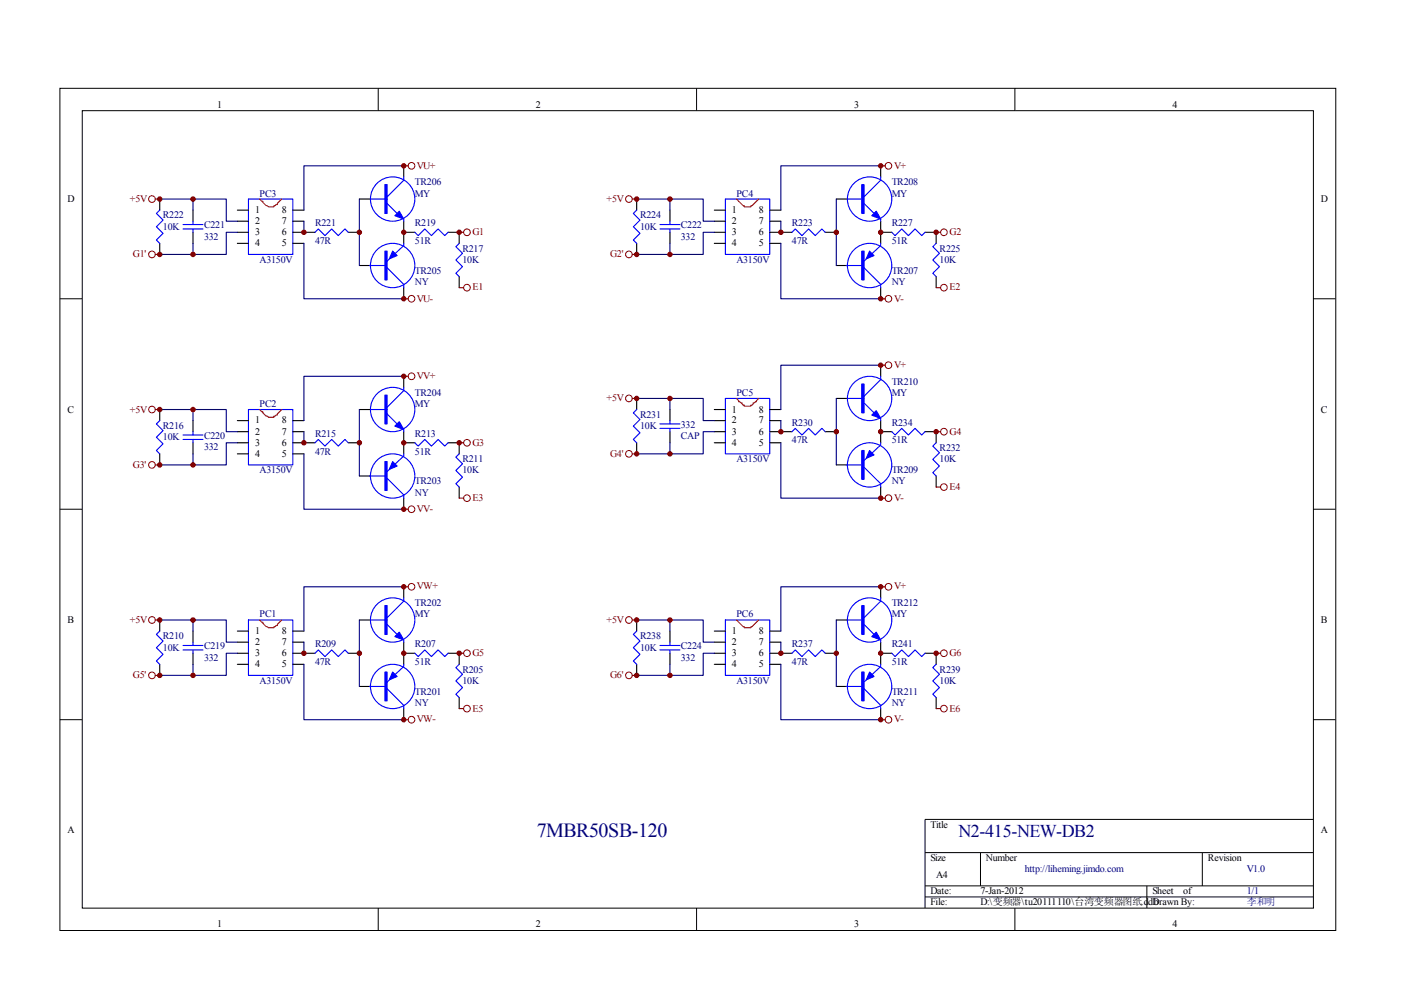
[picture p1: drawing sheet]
<svg xmlns="http://www.w3.org/2000/svg" width="297mm" height="210mm" viewBox="0 0 297 210" stroke-linecap="round" stroke-linejoin="round" font-family="sans-serif">
<g fill="none" stroke="#000" stroke-width=".21">
<path d="M12.7 18.7h270.5v178.6h-270.5zM80.2 18.7v4.7M147.7 18.7v4.7M215.2 18.7v4.7M17.4 23.5h261.1v169h-261.1zM12.7 63.3h4.7M278.4 63.3h4.7M12.7 108h4.7M278.4 108h4.7M12.7 152.6h4.7M278.4 152.6h4.7M278.4 173.7h-82.3v18.8"/>
<path d="M80.2 192.5v4.7M147.7 192.5v4.7M196.1 180.8h82.3M196.1 187.8h82.3M196.1 190.2h82.3M207.9 180.8v7M215.2 192.5v4.7M243.2 187.8v4.7M254.9 180.8v7"/>
</g>
<g fill="none" stroke="#000" stroke-width=".23">
<path d="M85.6 35.2v2.3M186.7 35.2v2.3M33.9 42.2v2.4M33.9 51.6v2.3M40.9 44.6v2.3M40.9 49.3v2.3M50.3 44.6h2.4M50.3 46.9h2.4M50.3 49.3h2.4M50.3 51.6h2.4M62.1 44.6h2.3M62.1 46.9h2.3"/>
<path d="M62.1 49.3h4.7M62.1 51.6h2.3M73.8 49.3h2.4M76.2 42.2h2.3M76.2 56.3h2.3M85.6 49.3h2.4M85.6 46.9v4.7M95 49.3h2.4v2.3M97.4 58.6v2.4M135 42.2v2.4M135 51.6v2.3M142 44.6v2.3"/>
<path d="M142 49.3v2.3M151.4 44.6h2.4M151.4 46.9h2.4M151.4 49.3h2.4M151.4 51.6h2.4M163.2 44.6h2.4M163.2 46.9h2.4M163.2 49.3h4.7M163.2 51.6h2.4M175 49.3h2.3M177.3 42.2h2.4M177.3 56.3h2.4"/>
<path d="M186.7 46.9v4.7M186.7 49.3h2.4M196.1 49.3h2.4v2.3M198.5 58.6v2.4M85.6 61v2.3M85.6 79.8v2.3M186.7 61v2.3M186.7 77.4v2.4M33.9 86.8v2.4M33.9 96.2v2.4M40.9 89.2v2.3M40.9 93.9v2.3"/>
<path d="M50.3 89.2h2.4M50.3 91.5h2.4M50.3 93.9h2.4M50.3 96.2h2.4M62.1 89.2h2.3M62.1 91.5h2.3M62.1 93.9h4.7M62.1 96.2h2.3M73.8 93.9h2.4M76.2 86.8h2.3M85.6 93.9h2.4M85.6 91.5v4.7"/>
<path d="M95 93.9h2.4v2.3M135 84.5v2.3M135 93.9v2.3M142 86.8v2.4M142 91.5v2.4M151.4 86.8h2.4M151.4 89.2h2.4M151.4 91.5h2.4M151.4 93.9h2.4M163.2 86.8h2.4M163.2 89.2h2.4M163.2 91.5h4.7"/>
<path d="M163.2 93.9h2.4M175 91.5h2.3M177.3 84.5h2.4M177.3 98.6h2.4M186.7 91.5h2.4M186.7 89.2v4.7M196.1 91.5h2.4v2.4M76.2 100.9h2.3M85.6 105.6v2.4M97.4 103.3v2.3M186.7 103.3v2.3M198.5 100.9v2.4"/>
<path d="M33.9 131.5v2.3M40.9 133.8v2.4M40.9 138.5v2.4M50.3 133.8h2.4M50.3 136.2h2.4M50.3 138.5h2.4M62.1 133.8h2.3M62.1 136.2h2.3M62.1 138.5h4.7M73.8 138.5h2.4M76.2 131.5h2.3M85.6 138.5h2.4"/>
<path d="M85.6 124.4v2.4M85.6 136.2v4.7M95 138.5h2.4v2.4M135 131.5v2.3M142 133.8v2.4M142 138.5v2.4M151.4 133.8h2.4M151.4 136.2h2.4M151.4 138.5h2.4M163.2 133.8h2.4M163.2 136.2h2.4M163.2 138.5h4.7"/>
<path d="M175 138.5h2.3M177.3 131.5h2.4M186.7 124.4v2.4M186.7 136.2v4.7M186.7 138.5h2.4M196.1 138.5h2.4v2.4M33.9 140.9v2.3M50.3 140.9h2.4M62.1 140.9h2.3M76.2 145.5h2.3M85.6 150.2v2.4M97.4 147.9v2.3"/>
<path d="M135 140.9v2.3M151.4 140.9h2.4M163.2 140.9h2.4M177.3 145.5h2.4M186.7 150.2v2.4M198.5 147.9v2.3"/>
</g>
<g fill="none" stroke="#00f" stroke-width=".23">
<path d="M85.6 37.5v.7l-3.5 3.5M186.7 37.5v.7l-3.5 3.5M33.9 44.6l-.7 .7 1.4 1.4-1.4 1.4 1.4 1.4-1.4 1.4 .7 .7M38.8 47.6h4.2M38.8 48.5h4.2M40.9 46.9v.7M40.9 48.5v.8M52.7 42.2h9.4v11.7h-9.4zM66.8 49.3l.7-.8 1.4 1.5 1.4-1.5 1.4 1.5 1.4-1.5 .7 .8M78.3 56.3h3.3M78.5 42.2h3.6M82.1 56.8l3.5 3.5v.7"/>
<path d="M82.1 43.1l2.1 2.2M85.6 51.6v.5l-3.5 3.3M85.6 46.4v.5M88 49.3l.7 .7 1.4-1.5 1.4 1.5 1.4-1.5 1.4 1.5 .7-.7M97.4 51.6l-.7 .7 1.4 1.4-1.4 1.4 1.4 1.4-1.4 1.4 .7 .7M135 44.6l-.7 .7 1.4 1.4-1.4 1.4 1.4 1.4-1.4 1.4 .7 .7M139.9 47.6h4.3M139.9 48.5h4.3M142 46.9v.7M142 48.5v.8M153.8 42.2h9.4v11.7h-9.4zM167.9 49.3l.7-.8 1.4 1.5 1.4-1.5 1.4 1.5 1.5-1.5 .7 .8"/>
<path d="M179.4 56.3h3.3M179.7 42.2h3.5M183.2 56.8l3.5 3.5v.7M183.2 43.1l2.1 2.2M186.7 51.6v.5l-3.5 3.3M186.7 46.4v.5M189.1 49.3l.7 .7 1.4-1.5 1.4 1.5 1.4-1.5 1.4 1.5 .7-.7M198.5 51.6l-.7 .7 1.4 1.4-1.4 1.4 1.4 1.4-1.4 1.4 .7 .7M186.7 79.8v.7l-3.5 3.5M33.9 89.2l-.7 .7 1.4 1.4-1.4 1.4 1.4 1.4-1.4 1.4 .7 .7M38.8 92.2h4.2M38.8 93.2h4.2"/>
<path d="M40.9 91.5v.7M40.9 93.2v.7M52.7 86.8h9.4v11.8h-9.4zM66.8 93.9l.7-.7 1.4 1.4 1.4-1.4 1.4 1.4 1.4-1.4 .7 .7M78.5 86.8h3.6M82.1 87.8l2.1 2.1M85.6 82.1v.7l-3.5 3.6M85.6 96.2v.5l-3.5 3.3M85.6 91.1v.4M88 93.9l.7 .7 1.4-1.4 1.4 1.4 1.4-1.4 1.4 1.4 .7-.7M97.4 96.2l-.7 .7 1.4 1.4-1.4 1.4 1.4 1.5-1.4 1.4 .7 .7M135 86.8l-.7 .7 1.4 1.4-1.4 1.5 1.4 1.4-1.4 1.4 .7 .7"/>
<path d="M139.9 89.9h4.3M139.9 90.8h4.3M142 89.2v.7M142 90.8v.7M153.8 84.5h9.4v11.7h-9.4zM167.9 91.5l.7-.7 1.4 1.4 1.4-1.4 1.4 1.4 1.5-1.4 .7 .7M179.4 98.6h3.3M179.7 84.5h3.5M183.2 99l3.5 3.6v.7M183.2 85.4l2.1 2.1M186.7 93.9v.4l-3.5 3.3M186.7 88.7v.5"/>
<path d="M189.1 91.5l.7 .7 1.4-1.4 1.4 1.4 1.4-1.4 1.4 1.4 .7-.7M198.5 93.9l-.7 .7 1.4 1.4-1.4 1.4 1.4 1.4-1.4 1.4 .7 .7M78.3 100.9h3.3M82.1 101.4l3.5 3.5v.7M33.9 133.8l-.7 .7 1.4 1.4-1.4 1.4 1.4 1.4-1.4 1.4 .7 .8M38.8 136.9h4.2M38.8 137.8h4.2M40.9 136.2v.7M40.9 137.8v.7M52.7 131.5h9.4v11.7h-9.4zM66.8 138.5l.7-.7 1.4 1.4 1.4-1.4 1.4 1.4 1.4-1.4 .7 .7M78.5 131.5h3.6"/>
<path d="M82.1 132.4l2.1 2.1M85.6 126.8v.7l-3.5 3.5M85.6 135.7v.5M88 138.5l.7 .7 1.4-1.4 1.4 1.4 1.4-1.4 1.4 1.4 .7-.7M135 133.8l-.7 .7 1.4 1.4-1.4 1.4 1.4 1.4-1.4 1.4 .7 .8M139.9 136.9h4.3M139.9 137.8h4.3M142 136.2v.7M142 137.8v.7M153.8 131.5h9.4v11.7h-9.4zM167.9 138.5l.7-.7 1.4 1.4 1.4-1.4 1.4 1.4 1.5-1.4 .7 .7M179.7 131.5h3.5"/>
<path d="M183.2 132.4l2.1 2.1M186.7 126.8v.7l-3.5 3.5M186.7 135.7v.5M189.1 138.5l.7 .7 1.4-1.4 1.4 1.4 1.4-1.4 1.4 1.4 .7-.7M78.3 145.5h3.3M82.1 146l3.5 3.5v.7M85.6 140.9v.4l-3.5 3.3M97.4 140.9l-.7 .7 1.4 1.4-1.4 1.4 1.4 1.4-1.4 1.4 .7 .7M179.4 145.5h3.3M183.2 146l3.5 3.5v.7M186.7 140.9v.4l-3.5 3.3M198.5 140.9l-.7 .7 1.4 1.4-1.4 1.4 1.4 1.4-1.4 1.4 .7 .7"/>
<circle cx="83.3" cy="56.3" r="4.7"/>
<circle cx="83.3" cy="42.2" r="4.7"/>
<circle cx="184.4" cy="56.3" r="4.7"/>
<circle cx="184.4" cy="42.2" r="4.7"/>
<circle cx="83.3" cy="86.8" r="4.7"/>
<circle cx="184.4" cy="98.6" r="4.7"/>
<circle cx="184.4" cy="84.5" r="4.7"/>
<circle cx="83.3" cy="100.9" r="4.7"/>
<circle cx="83.3" cy="131.5" r="4.7"/>
<circle cx="184.4" cy="131.5" r="4.7"/>
<circle cx="83.3" cy="145.5" r="4.7"/>
<circle cx="184.4" cy="145.5" r="4.7"/>
</g>
<path d="M55 42.2l.5 .5h.2v.2l.5 .5a2.17 2.17 0 0 0 1.9 .5v-.3l.7-.2v-.3l.9-.9M156.2 42.2l1.4 1.4h.2v.3h1.4v-.3h.2l1.5-1.4M55 86.8l.5 .5h.2v.2l.5 .5a2.17 2.17 0 0 0 1.9 .5v-.3l.7-.2v-.2l.9-1M156.2 84.5l.4 .5v.2l.7 .2 .3 .5h.2v.2h1.4v-.2h.2l.3-.5 .7-.2v-.2l.5-.5M55 131.5l.5 .4h.2v.3l.5 .4a2.17 2.17 0 0 0 1.9 .5v-.2l.7-.3v-.2l.9-.9M156.2 131.5l1.4 1.4h.2v.2h1.4v-.2h.2l1.5-1.4" fill="none" stroke="#f00" stroke-width=".23"/>
<g fill="#00f" stroke="#00f" stroke-width=".23">
<path d="M184.8 88l1-.9 .9 1.6z"/>
<path d="M184.4 95.5l.9 1-1.6 .7z"/>
<path d="M185.8 134l.9 1.7-1.9-.7z"/>
<path d="M184.4 142.5l.9 .9-1.6 .7z"/>
<path d="M84.7 44.8l.9 1.6-1.9-.7z"/>
<path d="M83.2 53.2l1 1-1.7 .7z"/>
<path d="M83.7 90.4l1-1 .9 1.7z"/>
<path d="M83.2 97.9l1 .9-1.7 .7z"/>
<path d="M83.7 135l1-1 .9 1.7z"/>
<path d="M83.2 142.5l1 .9-1.7 .7z"/>
<path d="M185.8 44.8l.9 1.6-1.9-.7z"/>
<path d="M184.4 53.2l.9 1-1.6 .7z"/>
<path d="M182.7 81.4h.5v6.1h-.5z" fill-rule="evenodd"/>
<path d="M182.7 95.5h.5v6.1h-.5z" fill-rule="evenodd"/>
<path d="M182.7 128.4h.5v6.1h-.5z" fill-rule="evenodd"/>
<path d="M182.7 142.5h.5v6.1h-.5z" fill-rule="evenodd"/>
<path d="M81.6 39.2h.5v6.1h-.5z" fill-rule="evenodd"/>
<path d="M81.6 53.2h.5v6.1h-.5z" fill-rule="evenodd"/>
<path d="M81.6 83.8h.5v6.1h-.5z" fill-rule="evenodd"/>
<path d="M81.6 97.9h.5v6.1h-.5z" fill-rule="evenodd"/>
<path d="M81.6 128.4h.5v6.1h-.5z" fill-rule="evenodd"/>
<path d="M81.6 142.5h.5v6.1h-.5z" fill-rule="evenodd"/>
<path d="M182.7 39.2h.5v6.1h-.5z" fill-rule="evenodd"/>
<path d="M182.7 53.2h.5v6.1h-.5z" fill-rule="evenodd"/>
</g>
<g fill="none" stroke="#800000" stroke-width=".21">
<circle cx="87.2" cy="35.2" r=".71"/>
<circle cx="188.4" cy="35.2" r=".71"/>
<circle cx="32.2" cy="53.9" r=".71"/>
<circle cx="32.2" cy="42.2" r=".71"/>
<circle cx="99" cy="49.2" r=".71"/>
<circle cx="133.3" cy="53.9" r=".7"/>
<circle cx="133.3" cy="42.2" r=".7"/>
<circle cx="200.1" cy="49.2" r=".71"/>
<circle cx="87.2" cy="79.8" r=".71"/>
<circle cx="87.2" cy="63.3" r=".71"/>
<circle cx="99" cy="61" r=".71"/>
<circle cx="188.4" cy="63.3" r=".7"/>
<circle cx="188.4" cy="77.4" r=".7"/>
<circle cx="200.1" cy="61" r=".7"/>
<circle cx="32.2" cy="98.6" r=".71"/>
<circle cx="32.2" cy="86.8" r=".71"/>
<circle cx="99" cy="93.9" r=".71"/>
<circle cx="133.3" cy="96.2" r=".71"/>
<circle cx="133.3" cy="84.5" r=".7"/>
<circle cx="200.1" cy="91.5" r=".7"/>
<circle cx="87.2" cy="108" r=".71"/>
<circle cx="99" cy="105.6" r=".71"/>
<circle cx="188.4" cy="105.6" r=".7"/>
<circle cx="200.1" cy="103.3" r=".7"/>
<circle cx="32.2" cy="131.5" r=".71"/>
<circle cx="87.2" cy="124.4" r=".71"/>
<circle cx="99" cy="138.5" r=".71"/>
<circle cx="133.3" cy="131.5" r=".7"/>
<circle cx="188.4" cy="124.4" r=".7"/>
<circle cx="200.1" cy="138.5" r=".7"/>
<circle cx="32.2" cy="143.2" r=".71"/>
<circle cx="87.2" cy="152.6" r=".71"/>
<circle cx="99" cy="150.2" r=".71"/>
<circle cx="133.3" cy="143.2" r=".71"/>
<circle cx="188.4" cy="152.6" r=".7"/>
<circle cx="200.1" cy="150.2" r=".7"/>
</g>
<g fill="none" stroke="#800000" stroke-width=".23">
<path d="M85.6 35.2h.9M186.7 35.2h1M32.9 42.2h1M32.9 53.9h1M97.4 49.3h.9M134 42.2h1M134 53.9h1M198.5 49.3h.9M85.6 63.3h.9M85.6 79.8h.9M97.4 61h.9M186.7 77.4h1"/>
<path d="M186.7 63.3h1M198.5 61h.9M32.9 86.8h1M32.9 98.6h1M97.4 93.9h.9M134 84.5h1M134 96.2h1M198.5 91.5h.9M85.6 108h.9M97.4 105.6h.9M186.7 105.6h1M198.5 103.3h.9"/>
<path d="M32.9 131.5h1M85.6 124.4h.9M97.4 138.5h.9M134 131.5h1M186.7 124.4h1M198.5 138.5h.9M32.9 143.2h1M85.6 152.6h.9M97.4 150.2h.9M134 143.2h1M186.7 152.6h1M198.5 150.2h.9"/>
</g>
<g fill="none" stroke="#000080" stroke-width=".23">
<path d="M85.6 35.2h-21.2v9.4M186.7 35.2h-21.1v9.4M33.9 42.2h14.1v4.7h2.3M40.9 42.2v2.4M40.9 51.6v2.3M50.3 49.3h-2.3v4.6h-14.1M64.4 51.6v11.7h21.2M64.4 46.9v2.4M76.2 42.2v14.1M135 42.2h14.1v4.7h2.3M142 42.2v2.4M142 51.6v2.3"/>
<path d="M151.4 49.3h-2.3v4.6h-14.1M165.6 51.6v11.7h21.1M165.6 46.9v2.4M177.3 42.2v14.1M85.6 79.8h-21.2v9.4M186.7 77.4h-21.1v9.4M33.9 86.8h14.1v4.7h2.3M40.9 86.8v2.4M40.9 96.2v2.4M50.3 93.9h-2.3v4.7h-14.1M64.4 96.2v11.8h21.2M64.4 91.5v2.4"/>
<path d="M76.2 86.8v14.1M135 84.5h14.1v4.7h2.3M142 84.5v2.3M142 93.9v2.3M151.4 91.5h-2.3v4.7h-14.1M165.6 93.9v11.7h21.1M165.6 89.2v2.3M177.3 84.5v14.1M33.9 131.5h14.1v4.7h2.3M40.9 131.5v2.3M50.3 138.5h-2.3v4.7h-14.1M64.4 136.2v2.3"/>
<path d="M76.2 131.5v14M85.6 124.4h-21.2v9.4M135 131.5h14.1v4.7h2.3M142 131.5v2.3M151.4 138.5h-2.3v4.7h-14.1M165.6 136.2v2.3M177.3 131.5v14M186.7 124.4h-21.1v9.4M40.9 140.9v2.3M64.4 140.9v11.7h21.2M142 140.9v2.3M165.6 140.9v11.7h21.1"/>
</g>
<g fill="#800000" stroke="#800000" stroke-width=".21">
<circle cx="64.4" cy="49.3" r=".47"/>
<circle cx="76.2" cy="49.3" r=".47"/>
<circle cx="97.4" cy="49.2" r=".47"/>
<circle cx="85.6" cy="49.2" r=".47"/>
<circle cx="85.6" cy="35.2" r=".47"/>
<circle cx="85.6" cy="63.3" r=".47"/>
<circle cx="33.9" cy="53.9" r=".47"/>
<circle cx="33.9" cy="42.2" r=".47"/>
<circle cx="40.9" cy="53.9" r=".47"/>
<circle cx="40.9" cy="42.2" r=".47"/>
<circle cx="165.6" cy="49.3" r=".47"/>
<circle cx="177.3" cy="49.3" r=".47"/>
<circle cx="198.5" cy="49.3" r=".47"/>
<circle cx="186.7" cy="49.3" r=".47"/>
<circle cx="186.7" cy="35.2" r=".47"/>
<circle cx="186.7" cy="63.3" r=".47"/>
<circle cx="135" cy="53.9" r=".47"/>
<circle cx="135" cy="42.2" r=".47"/>
<circle cx="142" cy="53.9" r=".47"/>
<circle cx="142" cy="42.2" r=".47"/>
<circle cx="165.6" cy="91.5" r=".47"/>
<circle cx="177.3" cy="91.5" r=".47"/>
<circle cx="198.5" cy="91.5" r=".47"/>
<circle cx="186.7" cy="91.5" r=".47"/>
<circle cx="186.7" cy="77.4" r=".47"/>
<circle cx="186.7" cy="105.6" r=".47"/>
<circle cx="135" cy="96.2" r=".47"/>
<circle cx="135" cy="84.5" r=".47"/>
<circle cx="142" cy="96.2" r=".47"/>
<circle cx="142" cy="84.5" r=".47"/>
<circle cx="165.6" cy="138.5" r=".47"/>
<circle cx="177.3" cy="138.5" r=".47"/>
<circle cx="198.5" cy="138.5" r=".47"/>
<circle cx="186.7" cy="138.5" r=".47"/>
<circle cx="186.7" cy="124.4" r=".47"/>
<circle cx="186.7" cy="152.6" r=".47"/>
<circle cx="135" cy="143.2" r=".47"/>
<circle cx="135" cy="131.5" r=".47"/>
<circle cx="142" cy="143.2" r=".47"/>
<circle cx="142" cy="131.5" r=".47"/>
<circle cx="64.4" cy="93.9" r=".47"/>
<circle cx="76.2" cy="93.9" r=".47"/>
<circle cx="97.4" cy="93.9" r=".47"/>
<circle cx="85.6" cy="79.8" r=".47"/>
<circle cx="85.6" cy="93.9" r=".47"/>
<circle cx="85.6" cy="108" r=".47"/>
<circle cx="33.9" cy="98.6" r=".47"/>
<circle cx="33.9" cy="86.8" r=".47"/>
<circle cx="40.9" cy="98.6" r=".47"/>
<circle cx="40.9" cy="86.8" r=".47"/>
<circle cx="64.4" cy="138.5" r=".47"/>
<circle cx="76.2" cy="138.5" r=".47"/>
<circle cx="97.4" cy="138.5" r=".47"/>
<circle cx="85.6" cy="138.5" r=".47"/>
<circle cx="85.6" cy="152.6" r=".47"/>
<circle cx="33.9" cy="143.2" r=".47"/>
<circle cx="33.9" cy="131.5" r=".47"/>
<circle cx="40.9" cy="143.2" r=".47"/>
<circle cx="40.9" cy="131.5" r=".47"/>
<circle cx="85.6" cy="124.4" r=".47"/>
</g>
<text font-size="4.2" fill="#000080" x="113.8" y="177.4">7MBR50SB-120</text>
<text font-size="3.8" fill="#000080" x="203.2" y="177.5">N2-415-NEW-DB2</text>
<g font-size="2.1">
<text x="46.1" y="22.9">1</text>
<text x="113.6" y="22.9">2</text>
<text x="181.1" y="22.9">3</text>
<text x="248.6" y="22.9">4</text>
<text x="14.3" y="42.8">D</text>
<text x="54.1" y="45.1">1</text>
<text x="54.1" y="47.5">2</text>
<text x="59.8" y="47.5">7</text>
<text x="59.8" y="45.1">8</text>
<text x="155.2" y="45.1">1</text>
<text x="155.2" y="47.5">2</text>
<text x="160.9" y="47.5">7</text>
<text x="160.9" y="45.1">8</text>
<text x="280.1" y="42.8">D</text>
<text x="54.1" y="49.9">3</text>
<text x="54.1" y="52.2">4</text>
<text x="59.8" y="52.2">5</text>
<text x="59.8" y="49.9">6</text>
<text x="155.2" y="49.9">3</text>
<text x="155.2" y="52.2">4</text>
<text x="160.9" y="52.2">5</text>
<text x="160.9" y="49.9">6</text>
<text x="14.3" y="87.5">C</text>
<text x="54.1" y="89.8">1</text>
<text x="59.8" y="89.8">8</text>
<text x="155.2" y="87.5">1</text>
<text x="155.2" y="89.8">2</text>
<text x="160.9" y="89.8">7</text>
<text x="160.9" y="87.5">8</text>
<text x="280.1" y="87.5">C</text>
<text x="54.1" y="92.1">2</text>
<text x="54.1" y="94.5">3</text>
<text x="59.8" y="94.5">6</text>
<text x="59.8" y="92.1">7</text>
<text x="155.2" y="92.1">3</text>
<text x="155.2" y="94.5">4</text>
<text x="160.9" y="94.5">5</text>
<text x="160.9" y="92.1">6</text>
<text x="54.1" y="96.9">4</text>
<text x="59.8" y="96.9">5</text>
<text x="14.3" y="132.1">B</text>
<text x="54.1" y="134.4">1</text>
<text x="54.1" y="136.8">2</text>
<text x="59.8" y="136.8">7</text>
<text x="59.8" y="134.4">8</text>
<text x="155.2" y="134.4">1</text>
<text x="155.2" y="136.8">2</text>
<text x="160.9" y="136.8">7</text>
<text x="160.9" y="134.4">8</text>
<text x="280.1" y="132.1">B</text>
<text x="54.1" y="139.1">3</text>
<text x="54.1" y="141.5">4</text>
<text x="59.8" y="141.5">5</text>
<text x="59.8" y="139.1">6</text>
<text x="155.2" y="139.1">3</text>
<text x="155.2" y="141.5">4</text>
<text x="160.9" y="141.5">5</text>
<text x="160.9" y="139.1">6</text>
<text x="14.3" y="176.7">A</text>
<text x="197.3" y="175.5">Title</text>
<text x="280.1" y="176.7">A</text>
<text x="197.3" y="182.6">Size</text>
<text x="209" y="182.6">Number</text>
<text x="256.1" y="182.6">Revision</text>
<text x="197.3" y="189.6">Date:</text>
<text x="197.3" y="192">File:</text>
<text x="198.5" y="186.1">A4</text>
<text x="207.9" y="189.6">7-Jan-2012</text>
<text x="207.9" y="192">D:\变频器\tu20111110\台湾变频器图纸.ddb</text>
<text x="244.3" y="189.6">Sheet</text>
<text x="244.3" y="192">Drawn By:</text>
<text x="250.9" y="189.6">of</text>
<text x="46.1" y="196.6">1</text>
<text x="113.6" y="196.6">2</text>
<text x="181.1" y="196.6">3</text>
<text x="248.6" y="196.6">4</text>
</g>
<g font-size="2.1" fill="#800000">
<text x="88.4" y="35.7">VU+</text>
<text x="189.6" y="35.7">V+</text>
<text x="27.5" y="42.8">+5V</text>
<text x="128.6" y="42.8">+5V</text>
<text x="100.2" y="49.9">G1</text>
<text x="201.3" y="49.9">G2</text>
<text x="28.2" y="54.5">G1'</text>
<text x="129.4" y="54.5">G2'</text>
<text x="88.4" y="63.9">VU-</text>
<text x="100.2" y="61.6">E1</text>
<text x="189.6" y="63.9">V-</text>
<text x="201.3" y="61.6">E2</text>
<text x="88.4" y="80.4">VV+</text>
<text x="189.6" y="78.1">V+</text>
<text x="27.5" y="87.5">+5V</text>
<text x="128.6" y="85.1">+5V</text>
<text x="100.2" y="94.5">G3</text>
<text x="201.3" y="92.1">G4</text>
<text x="28.2" y="99.2">G3'</text>
<text x="129.4" y="96.9">G4'</text>
<text x="100.2" y="106.2">E3</text>
<text x="189.6" y="106.2">V-</text>
<text x="201.3" y="103.9">E4</text>
<text x="88.4" y="108.6">VV-</text>
<text x="88.4" y="125">VW+</text>
<text x="189.6" y="125">V+</text>
<text x="27.5" y="132.1">+5V</text>
<text x="128.6" y="132.1">+5V</text>
<text x="28.2" y="143.8">G5'</text>
<text x="100.2" y="139.1">G5</text>
<text x="129.4" y="143.8">G6'</text>
<text x="201.3" y="139.1">G6</text>
<text x="88.4" y="153.2">VW-</text>
<text x="100.2" y="150.9">E5</text>
<text x="189.6" y="153.2">V-</text>
<text x="201.3" y="150.9">E6</text>
</g>
<g font-size="2.1" fill="#000080">
<text x="55" y="41.7">PC3</text>
<text x="88" y="39.3">TR206</text>
<text x="88" y="41.7">MY</text>
<text x="156.1" y="41.7">PC4</text>
<text x="189.1" y="39.3">TR208</text>
<text x="189.1" y="41.7">MY</text>
<text x="34.5" y="46.3">R222</text>
<text x="135.7" y="46.3">R224</text>
<text x="34.5" y="48.7">10K</text>
<text x="43.3" y="48.4">C221</text>
<text x="43.3" y="50.8">332</text>
<text x="66.8" y="48">R221</text>
<text x="66.8" y="51.7">47R</text>
<text x="88" y="48">R219</text>
<text x="88" y="51.7">51R</text>
<text x="98" y="53.4">R217</text>
<text x="135.7" y="48.7">10K</text>
<text x="144.4" y="48.4">C222</text>
<text x="144.4" y="50.8">332</text>
<text x="167.9" y="48">R223</text>
<text x="167.9" y="51.7">47R</text>
<text x="189.1" y="48">R227</text>
<text x="189.1" y="51.7">51R</text>
<text x="199.2" y="53.4">R225</text>
<text x="55" y="55.7">A3150V</text>
<text x="88" y="58.1">TR205</text>
<text x="98" y="55.7">10K</text>
<text x="156.1" y="55.7">A3150V</text>
<text x="189.1" y="58.1">TR207</text>
<text x="199.2" y="55.7">10K</text>
<text x="88" y="60.5">NY</text>
<text x="189.1" y="60.5">NY</text>
<text x="88" y="83.9">TR204</text>
<text x="156.1" y="83.9">PC5</text>
<text x="189.1" y="81.5">TR210</text>
<text x="189.1" y="83.9">MY</text>
<text x="55" y="86.3">PC2</text>
<text x="88" y="86.3">MY</text>
<text x="135.7" y="88.6">R231</text>
<text x="34.5" y="90.9">R216</text>
<text x="34.5" y="93.3">10K</text>
<text x="43.3" y="93.1">C220</text>
<text x="43.3" y="95.4">332</text>
<text x="66.8" y="92.6">R215</text>
<text x="88" y="92.6">R213</text>
<text x="135.7" y="90.9">10K</text>
<text x="144.4" y="90.7">332</text>
<text x="144.4" y="93.1">CAP</text>
<text x="167.9" y="90.3">R230</text>
<text x="167.9" y="94">47R</text>
<text x="189.1" y="90.3">R234</text>
<text x="189.1" y="94">51R</text>
<text x="199.2" y="95.7">R232</text>
<text x="55" y="100.3">A3150V</text>
<text x="66.8" y="96.4">47R</text>
<text x="88" y="96.4">51R</text>
<text x="98" y="98">R211</text>
<text x="98" y="100.3">10K</text>
<text x="156.1" y="98">A3150V</text>
<text x="189.1" y="100.3">TR209</text>
<text x="199.2" y="98">10K</text>
<text x="88" y="102.7">TR203</text>
<text x="88" y="105.1">NY</text>
<text x="189.1" y="102.7">NY</text>
<text x="55" y="130.9">PC1</text>
<text x="88" y="128.5">TR202</text>
<text x="88" y="130.9">MY</text>
<text x="156.1" y="130.9">PC6</text>
<text x="189.1" y="128.5">TR212</text>
<text x="189.1" y="130.9">MY</text>
<text x="34.5" y="135.6">R210</text>
<text x="34.5" y="137.9">10K</text>
<text x="43.3" y="137.7">C219</text>
<text x="66.8" y="137.3">R209</text>
<text x="88" y="137.3">R207</text>
<text x="135.7" y="135.6">R238</text>
<text x="135.7" y="137.9">10K</text>
<text x="144.4" y="137.7">C224</text>
<text x="167.9" y="137.3">R237</text>
<text x="189.1" y="137.3">R241</text>
<text x="43.3" y="140.1">332</text>
<text x="66.8" y="141">47R</text>
<text x="88" y="141">51R</text>
<text x="98" y="142.6">R205</text>
<text x="144.4" y="140.1">332</text>
<text x="167.9" y="141">47R</text>
<text x="189.1" y="141">51R</text>
<text x="199.2" y="142.6">R239</text>
<text x="55" y="145">A3150V</text>
<text x="88" y="147.3">TR201</text>
<text x="88" y="149.7">NY</text>
<text x="98" y="145">10K</text>
<text x="156.1" y="145">A3150V</text>
<text x="189.1" y="147.3">TR211</text>
<text x="189.1" y="149.7">NY</text>
<text x="199.2" y="145">10K</text>
<text x="217.3" y="184.9">http://liheming.jimdo.com</text>
<text x="264.3" y="184.9">V1.0</text>
<text x="264.3" y="189.6">1/1</text>
<text x="264.3" y="192">李和明</text>
</g>
</svg>
